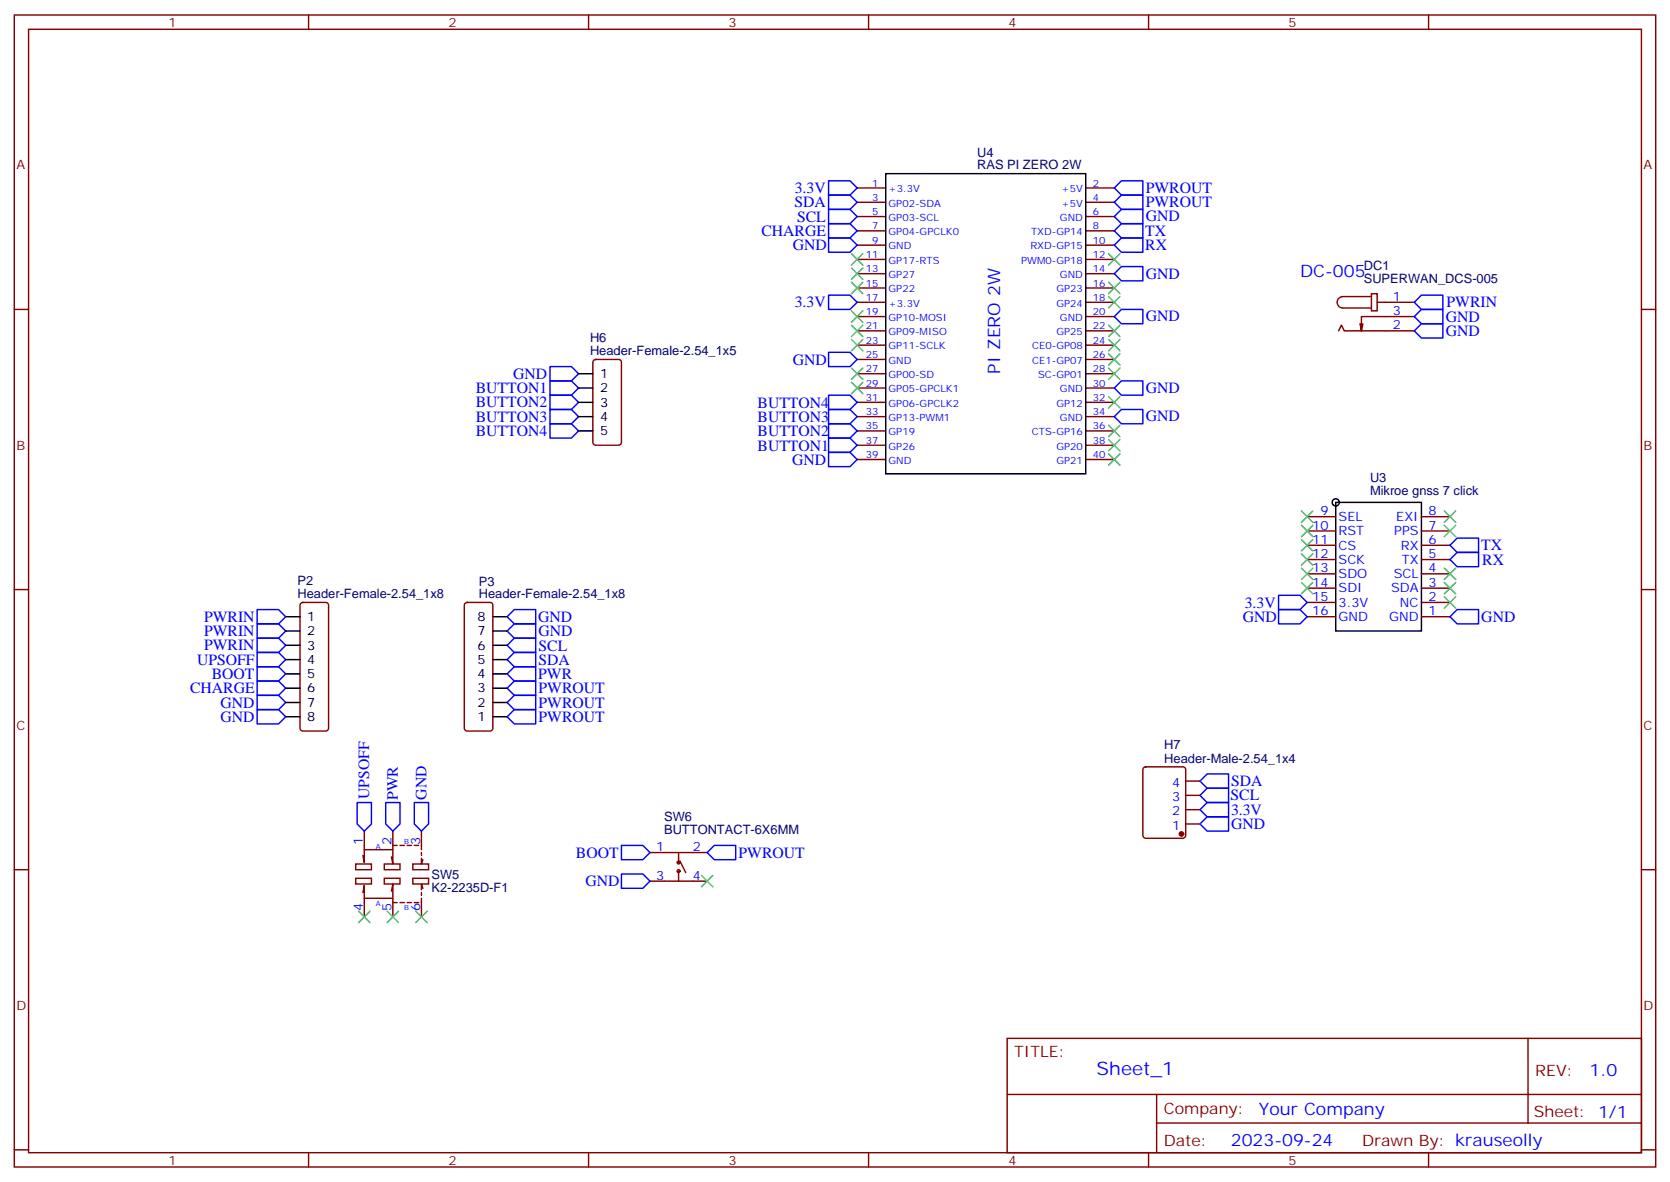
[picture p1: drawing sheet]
<svg xmlns="http://www.w3.org/2000/svg" width="412mm" height="292mm" viewBox="0 0 412 292" stroke-linecap="round" stroke-linejoin="round" font-family="sans-serif">
<g fill="none" stroke="#870000" stroke-width=".35">
<path d="M3.5 3.7h405.4v284.3h-405.4zM7.1 7.2h398.2v277.3h-398.2zM76.2 3.7v3.5M145.3 3.7v3.5M214.5 3.7v3.5M283.6 3.7v3.5M352.8 3.7v3.5M211.7 46.4h7M211.7 49.9h7M211.7 53.4h7M211.7 57h7M268.1 46.4h7.1"/>
<path d="M268.1 49.9h7.1M268.1 53.4h7.1M268.1 57h7.1M3.5 76.4h3.6M211.7 60.5h7M211.7 64h7M211.7 67.6h7M211.7 71.1h7M211.7 74.6h7M211.7 78.1h7M268.1 60.5h7.1M268.1 64h7.1"/>
<path d="M268.1 67.6h7.1M268.1 71.1h7.1M268.1 74.6h7.1M268.1 78.1h7.1M336.5 79.9l-.3 1.8M338.7 72.5h1.4v4.2h-1.4zM338.7 73.2h-7.1a1.41 1.41 0 0 0-1.4 1.4 1.41 1.41 0 0 0 1.4 1.4h7.1M340.1 74.6h9.1M349.2 78.1h-13v3.6l-.4-1.8M405.3 76.4h3.6M146.6 88.9l.5-.2h5.7a.71 .71 0 0 1 .7 .7v19.8a.76 .76 0 0 1-.7 .7h-5.7a.76 .76 0 0 1-.7-.7v-19.8zM211.7 81.7h7"/>
<path d="M211.7 85.2h7M211.7 88.7h7M211.7 92.3h7M211.7 95.8h7M211.7 99.3h7M268.1 81.7h7.1M268.1 85.2h7.1M268.1 88.7h7.1M268.1 92.3h7.1M268.1 95.8h7.1M268.1 99.3h7.1M330.6 81.7l.7-1.4 .7 1.4h17.2"/>
<path d="M211.7 102.8h7M211.7 106.4h7M211.7 109.9h7M211.7 113.4h7M268.1 102.8h7.1M268.1 106.4h7.1M268.1 109.9h7.1M268.1 113.4h7.1M322.8 127.5h7M322.8 131.1h7M322.8 134.6h7M322.8 138.1h7"/>
<path d="M351 127.5h7.1M351 131.1h7.1M351 134.6h7.1M351 138.1h7.1M3.5 145.5h3.6M74.3 148.9l.5-.2h5.6a.71 .71 0 0 1 .7 .7v30.3a.76 .76 0 0 1-.7 .7h-5.6a.76 .76 0 0 1-.7-.7v-30.3zM114.9 148.9l.5-.2h5.6a.71 .71 0 0 1 .7 .7v30.3a.76 .76 0 0 1-.7 .7h-5.6a.76 .76 0 0 1-.7-.7v-30.3zM322.8 141.6h7M322.8 145.2h7M322.8 148.7h7M322.8 152.2h7M351 141.6h7.1"/>
<path d="M351 145.2h7.1M351 148.7h7.1M351 152.2h7.1M405.3 145.5h3.6M282.5 189.5l.4-.2h9.2a.71 .71 0 0 1 .7 .7v16.2a.76 .76 0 0 1-.7 .7h-9.2a.76 .76 0 0 1-.7-.7v-16.2zM292.8 199.8h3.5M292.8 196.3h3.5M292.8 192.8h3.5M3.5 214.7h3.6M87.8 216.8h3.9v1.4h-3.9zM87.8 213.3h3.9v1.4h-3.9zM90 209.7v3.2l-.4-1.8"/>
<path d="M90 209.7h7M90 205.1v4.6M94.9 216.8h3.9v1.4h-3.9zM94.9 213.3h3.9v1.4h-3.9zM96.7 220l.3-1.8v4.6M97 208.7v4.6l-.3-1.8M97 208.7h1.1M97 205.1v3.6M98.8 208.7h1M100.5 208.7h1.1M102 216.8h3.8v1.4h-3.8zM102 213.3h3.8v1.4h-3.8z"/>
<path d="M102.3 208.7h1.1M104.1 211.8v1.5l.3-1.1M104.1 205.1v4.6M104.1 210.4v.7M104.4 219.3l-.3-1.1v1.4M160.5 210.4h14.1M160.5 217.5h14.1M167.6 210.4v2.5M167.6 215v2.5M167.9 212.5l1.4 2.9M292.8 203.4h3.5M405.3 214.7h3.6"/>
<path d="M89.6 220.3l.4-1.8v3.2M90 221.7h7M90 221.7v4.6M97 222.8h1.1M97 222.8v3.5M98.8 222.8h1M100.5 222.8h1.1M102.3 222.8h1.1M104.1 220.3v.7M104.1 221.7v4.6M248.7 256.3h156.6v28.2h-156.6zM377.3 256.3v20.9"/>
<path d="M248.7 270.1h156.5M285.6 277.2h119.6M285.6 270.1v14.2M3.5 283.8h3.6M76.2 284.5v3.5M145.3 284.5v3.5M214.5 284.5v3.5M283.6 284.5v3.5M352.8 284.5v3.5M405.3 283.8h3.6"/>
<circle cx="167.6" cy="212.9" r=".35"/>
<circle cx="167.6" cy="215" r=".35"/>
</g>
<g fill="none" stroke="#000" stroke-width=".35">
<path d="M218.7 42.9h49.4v74h-49.4zM142.9 92.3h3.5M142.9 95.8h3.5M142.9 99.3h3.5M142.9 102.8h3.5M142.9 106.4h3.5M329.8 124h21.2v31.8h-21.2zM70.6 152.2h3.5M70.6 155.8h3.5M70.6 159.3h3.5M121.7 152.2h3.5M121.7 155.8h3.5"/>
<path d="M121.7 159.3h3.5M70.6 162.8h3.5M70.6 166.3h3.5M70.6 169.9h3.5M70.6 173.4h3.5M70.6 176.9h3.5M121.7 162.8h3.5M121.7 166.3h3.5M121.7 169.9h3.5M121.7 173.4h3.5M121.7 176.9h3.5"/>
<circle cx="329.8" cy="124" r=".88"/>
</g>
<g fill="none" stroke="#00f" stroke-width=".35">
<path d="M204.6 44.6h5.3l1.8 1.8-1.8 1.8h-5.3zM204.6 48.2h5.3l1.8 1.7-1.8 1.8h-5.3zM204.6 51.7h5.3l1.8 1.7-1.8 1.8h-5.3zM204.6 58.7h5.3l1.8 1.8-1.8 1.8h-5.3zM204.6 55.2h5.3l1.8 1.8-1.8 1.7h-5.3zM275.2 53.4l1.7-1.7h5.3v3.5h-5.3zM275.2 57l1.7-1.8h5.3v3.5h-5.3zM275.2 46.4l1.7-1.8h5.3v3.6h-5.3zM275.2 49.9l1.7-1.7h5.3v3.5h-5.3zM204.6 72.8h5.3l1.8 1.8-1.8 1.8h-5.3zM275.2 60.5l1.7-1.8h5.3v3.6h-5.3zM275.2 78.1l1.7-1.7h5.3v3.5h-5.3z"/>
<path d="M275.2 67.6l1.7-1.8h5.3v3.5h-5.3zM349.2 74.6l1.8-1.8h5.3v3.6h-5.3zM349.2 78.1l1.8-1.7h5.3v3.5h-5.3zM135.8 90.5h5.3l1.8 1.8-1.8 1.7h-5.3zM135.8 94h5.3l1.8 1.8-1.8 1.7h-5.3zM135.8 97.5h5.3l1.8 1.8-1.8 1.8h-5.3zM204.6 87h5.3l1.8 1.7-1.8 1.8h-5.3zM204.6 97.5h5.3l1.8 1.8-1.8 1.8h-5.3zM275.2 95.8l1.7-1.8h5.3v3.5h-5.3zM349.2 81.7l1.8-1.8h5.3v3.5h-5.3zM135.8 101.1h5.3l1.8 1.7-1.8 1.8h-5.3zM135.8 104.6h5.3l1.8 1.8-1.8 1.7h-5.3z"/>
<path d="M204.6 111.7h5.3l1.8 1.7-1.8 1.8h-5.3zM204.6 108.1h5.3l1.8 1.8-1.8 1.8h-5.3zM204.6 104.6h5.3l1.8 1.8-1.8 1.7h-5.3zM204.6 101.1h5.3l1.8 1.7-1.8 1.8h-5.3zM275.2 102.8l1.7-1.7h5.3v3.5h-5.3zM358.1 134.6l1.7-1.8h5.3v3.5h-5.3zM358.1 138.1l1.7-1.8h5.3v3.6h-5.3zM63.5 157.5h5.3l1.8 1.8-1.8 1.7h-5.3zM63.5 154h5.3l1.8 1.8-1.8 1.7h-5.3zM63.5 150.5h5.3l1.8 1.7-1.8 1.8h-5.3zM125.2 159.3l1.8-1.8h5.3v3.5h-5.3zM125.2 152.2l1.8-1.7h5.3v3.5h-5.3z"/>
<path d="M127 154h5.3v3.5h-5.3l-1.8-1.7zM315.7 150.5h5.3l1.8 1.7-1.8 1.8h-5.3zM315.7 146.9h5.3l1.8 1.8-1.8 1.8h-5.3zM358.1 152.2l1.7-1.7h5.3v3.5h-5.3zM63.5 175.2h5.3l1.8 1.7-1.8 1.8h-5.3zM63.5 171.6h5.3l1.8 1.8-1.8 1.8h-5.3zM63.5 168.1h5.3l1.8 1.8-1.8 1.7h-5.3zM63.5 164.6h5.3l1.8 1.7-1.8 1.8h-5.3zM63.5 161h5.3l1.8 1.8-1.8 1.8h-5.3zM125.2 176.9l1.8-1.7h5.3v3.5h-5.3zM125.2 173.4l1.8-1.8h5.3v3.6h-5.3zM125.2 169.9l1.8-1.8h5.3v3.5h-5.3z"/>
<path d="M125.2 166.3l1.8-1.7h5.3v3.5h-5.3zM125.2 162.8l1.8-1.8h5.3v3.6h-5.3zM88.2 198.1h3.5v5.3l-1.7 1.7-1.8-1.7zM95.2 198.1h3.6v5.3l-1.8 1.7-1.8-1.7zM102.3 198.1h3.5v5.3l-1.7 1.7-1.8-1.7zM296.3 199.8l1.8-1.7h5.3v3.5h-5.3zM298.1 191h5.3v3.6h-5.3l-1.8-1.8zM298.1 194.6h5.3v3.5h-5.3l-1.8-1.8zM153.5 208.7h5.2l1.8 1.7-1.8 1.8h-5.2zM153.5 215.7h5.2l1.8 1.8-1.8 1.8h-5.2zM174.6 210.4l1.8-1.7h5.3v3.5h-5.3zM296.3 203.4l1.8-1.8h5.3v3.5h-5.3z"/>
</g>
<g fill="none" stroke="#3c3" stroke-width=".35">
<path d="M210.3 76.7l2.8 2.9M210.3 69.7l2.8 2.8M210.3 66.1l2.8 2.9M210.3 62.6l2.8 2.8M213.1 76.7l-2.8 2.9M213.1 69.7l-2.8 2.8M213.1 66.1l-2.8 2.9M213.1 62.6l-2.8 2.8M273.8 62.6l2.8 2.8M273.8 69.7l2.8 2.8M273.8 73.2l2.8 2.8M276.6 62.6l-2.8 2.8"/>
<path d="M276.6 69.7l-2.8 2.8M276.6 73.2l-2.8 2.8M210.3 94.4l2.8 2.8M210.3 90.8l2.8 2.9M210.3 83.8l2.8 2.8M210.3 80.3l2.8 2.8M213.1 94.4l-2.8 2.8M213.1 90.8l-2.8 2.9M213.1 83.8l-2.8 2.8M213.1 80.3l-2.8 2.8M273.8 80.3l2.8 2.8M273.8 83.8l2.8 2.8"/>
<path d="M273.8 87.3l2.8 2.8M273.8 90.8l2.8 2.9M273.8 97.9l2.8 2.8M276.6 80.3l-2.8 2.8M276.6 83.8l-2.8 2.8M276.6 87.3l-2.8 2.8M276.6 90.8l-2.8 2.9M276.6 97.9l-2.8 2.8M273.8 105l2.8 2.8M273.8 108.5l2.8 2.8M273.8 112l2.8 2.8M276.6 105l-2.8 2.8"/>
<path d="M276.6 108.5l-2.8 2.8M276.6 112l-2.8 2.8M321.4 136.7l2.8 2.8M321.4 133.2l2.8 2.8M321.4 129.6l2.8 2.9M321.4 126.1l2.8 2.8M324.2 136.7l-2.8 2.8M324.2 133.2l-2.8 2.8M324.2 129.6l-2.8 2.9M324.2 126.1l-2.8 2.8M356.7 126.1l2.8 2.8M356.7 129.6l2.8 2.9"/>
<path d="M359.5 126.1l-2.8 2.8M359.5 129.6l-2.8 2.9M321.4 143.8l2.8 2.8M321.4 140.2l2.8 2.9M324.2 143.8l-2.8 2.8M324.2 140.2l-2.8 2.9M356.7 140.2l2.8 2.9M356.7 143.8l2.8 2.8M356.7 147.3l2.8 2.8M359.5 140.2l-2.8 2.9M359.5 143.8l-2.8 2.8M359.5 147.3l-2.8 2.8"/>
<path d="M173.2 216.1l2.8 2.8M176 216.1l-2.8 2.8M88.5 224.9l2.9 2.8M91.4 224.9l-2.9 2.8M95.6 224.9l2.8 2.8M98.4 224.9l-2.8 2.8M102.7 224.9l2.8 2.8M105.5 224.9l-2.8 2.8"/>
</g>
<circle cx="291.7" cy="205.8" r=".53" fill="#870000" stroke="#870000" stroke-width=".35"/>
<text font-size="4.6" fill="#00f" x="270.8" y="265.3">Sheet_1</text>
<g font-size="4.2" fill="#00f">
<text x="321" y="68.3">DC-005</text>
<text x="246.9" y="92.3" transform="rotate(-90 246.9 92.3)">PI ZERO 2W</text>
<text x="392.5" y="265.6">1.0</text>
<text x="310.9" y="275.1">Your Company</text>
<text x="304" y="282.9">2023-09-24</text>
</g>
<g font-size="3.9" fill="#00f">
<text x="196.3" y="47.7">3.3V</text>
<text x="282.9" y="47.7">PWROUT</text>
<text x="196.2" y="51.2">SDA</text>
<text x="282.9" y="51.2">PWROUT</text>
<text x="188" y="58.2">CHARGE</text>
<text x="196.8" y="54.7">SCL</text>
<text x="282.8" y="58.2">TX</text>
<text x="282.9" y="54.6">GND</text>
<text x="195.8" y="61.8">GND</text>
<text x="282.8" y="61.7">RX</text>
<text x="282.9" y="68.8">GND</text>
<text x="196.3" y="75.9">3.3V</text>
<text x="357.2" y="75.9">PWRIN</text>
<text x="282.9" y="79.3">GND</text>
<text x="357" y="82.9">GND</text>
<text x="357" y="79.4">GND</text>
<text x="195.8" y="90">GND</text>
<text x="126.7" y="93.5">GND</text>
<text x="117.5" y="97">BUTTON1</text>
<text x="117.5" y="100.6">BUTTON2</text>
<text x="187.1" y="100.6">BUTTON4</text>
<text x="282.9" y="97">GND</text>
<text x="117.5" y="104.1">BUTTON3</text>
<text x="117.5" y="107.6">BUTTON4</text>
<text x="187.1" y="107.7">BUTTON2</text>
<text x="187.1" y="104.2">BUTTON3</text>
<text x="282.9" y="104">GND</text>
<text x="187.1" y="111.2">BUTTON1</text>
<text x="195.6" y="114.8">GND</text>
<text x="365.8" y="135.8">TX</text>
<text x="366" y="139.4">RX</text>
<text x="307.4" y="150">3.3V</text>
<text x="50.4" y="153.5">PWRIN</text>
<text x="132.9" y="153.5">GND</text>
<text x="306.9" y="153.5">GND</text>
<text x="365.8" y="153.6">GND</text>
<text x="50.4" y="160.5">PWRIN</text>
<text x="50.4" y="157">PWRIN</text>
<text x="133" y="160.6">SCL</text>
<text x="133" y="157">GND</text>
<text x="48.7" y="164.1">UPSOFF</text>
<text x="52.3" y="167.6">BOOT</text>
<text x="132.9" y="167.6">PWR</text>
<text x="133" y="164.1">SDA</text>
<text x="46.9" y="171.1">CHARGE</text>
<text x="133" y="171.1">PWROUT</text>
<text x="54.4" y="178.2">GND</text>
<text x="54.4" y="174.6">GND</text>
<text x="133" y="178.2">PWROUT</text>
<text x="133" y="174.7">PWROUT</text>
<text x="91.2" y="197.2" transform="rotate(-90 91.2 197.2)">UPSOFF</text>
<text x="98.2" y="197.5" transform="rotate(-90 98.2 197.5)">PWR</text>
<text x="105.3" y="197.4" transform="rotate(-90 105.3 197.4)">GND</text>
<text x="303.9" y="197.6">SCL</text>
<text x="304" y="194">SDA</text>
<text x="304" y="201.1">3.3V</text>
<text x="304" y="204.6">GND</text>
<text x="142.2" y="211.7">BOOT</text>
<text x="182.4" y="211.7">PWROUT</text>
<text x="144.6" y="218.7">GND</text>
</g>
<g font-size="3.9" fill="#800">
<text x="250.5" y="260.9">TITLE:</text>
<text x="379.1" y="265.6">REV:</text>
<text x="287.4" y="275.1">Company:</text>
<text x="378.7" y="275.7">Sheet: 1/1</text>
<text x="287.4" y="282.8">Date:</text>
<text x="336.4" y="282.8">Drawn By: krauseolly</text>
</g>
<g font-size="3.2" fill="#800">
<text x="41.6" y="6.7">1</text>
<text x="110.8" y="6.7">2</text>
<text x="179.9" y="6.7">3</text>
<text x="249.1" y="6.7">4</text>
<text x="318.2" y="6.7">5</text>
<text x="4.1" y="41.8">A</text>
<text x="405.9" y="41.8">A</text>
<text x="4.1" y="110.9">B</text>
<text x="405.9" y="110.9">B</text>
<text x="4.1" y="180.1">C</text>
<text x="405.9" y="180.1">C</text>
<text x="4.1" y="249.2">D</text>
<text x="405.9" y="249.2">D</text>
<text x="41.6" y="287.5">1</text>
<text x="110.8" y="287.5">2</text>
<text x="179.9" y="287.5">3</text>
<text x="249.1" y="287.5">4</text>
<text x="318.2" y="287.5">5</text>
</g>
<g font-size="3.2" fill="#000080">
<text x="241.3" y="41.8">RAS PI ZERO 2W</text>
<text x="241.3" y="38.6">U4</text>
<text x="336.8" y="69.8">SUPERWAN_DCS-005</text>
<text x="336.8" y="66.7">DC1</text>
<text x="145.7" y="87.7">Header-Female-2.54_1x5</text>
<text x="145.7" y="84.4">H6</text>
<text x="338.3" y="118.9">U3</text>
<text x="338.3" y="122.1">Mikroe gnss 7 click</text>
<text x="73.5" y="147.6">Header-Female-2.54_1x8</text>
<text x="73.5" y="144.5">P2</text>
<text x="118.3" y="147.6">Header-Female-2.54_1x8</text>
<text x="118.3" y="144.5">P3</text>
<text x="287.5" y="185">H7</text>
<text x="287.5" y="188.2">Header-Male-2.54_1x4</text>
<text x="164" y="202.7">SW6</text>
<text x="164" y="205.8">BUTTONTACT-6X6MM</text>
<text x="106.5" y="220">K2-2235D-F1</text>
<text x="106.5" y="216.9">SW5</text>
</g>
<g font-size="3.2" fill="#00f">
<text x="344" y="74.3">1</text>
<text x="344" y="77.8">3</text>
<text x="344" y="81.3">2</text>
<text x="324.1" y="130.7">10</text>
<text x="326.1" y="127.2">9</text>
<text x="330.6" y="128.6">SEL</text>
<text x="344.8" y="128.6">EXI</text>
<text x="352.8" y="130.7">7</text>
<text x="352.8" y="127.2">8</text>
<text x="324.1" y="134.2">11</text>
<text x="324.1" y="137.8">12</text>
<text x="330.6" y="132.1">RST</text>
<text x="330.6" y="135.6">CS</text>
<text x="344.3" y="132.1">PPS</text>
<text x="345.9" y="135.6">RX</text>
<text x="352.8" y="137.8">5</text>
<text x="352.8" y="134.2">6</text>
<text x="324.1" y="141.3">13</text>
<text x="330.6" y="139.2">SCK</text>
<text x="330.6" y="142.7">SDO</text>
<text x="344.2" y="142.7">SCL</text>
<text x="346.2" y="139.2">TX</text>
<text x="352.8" y="141.3">4</text>
<text x="324.1" y="144.8">14</text>
<text x="324.1" y="148.3">15</text>
<text x="330.6" y="146.2">SDI</text>
<text x="330.6" y="149.8">3.3V</text>
<text x="343.5" y="146.2">SDA</text>
<text x="345.7" y="149.8">NC</text>
<text x="352.8" y="148.3">2</text>
<text x="352.8" y="144.8">3</text>
<text x="324.1" y="151.9">16</text>
<text x="330.6" y="153.3">GND</text>
<text x="343" y="153.3">GND</text>
<text x="352.8" y="151.9">1</text>
<text x="289.5" y="197.7">3</text>
<text x="289.5" y="194.2">4</text>
<text x="289.5" y="201.3">2</text>
<text x="89.6" y="208.7" transform="rotate(-90 89.6 208.7)">1</text>
<text x="96.7" y="208.7" transform="rotate(-90 96.7 208.7)">2</text>
<text x="103.7" y="208.7" transform="rotate(-90 103.7 208.7)">3</text>
<text x="289.5" y="204.8">1</text>
<text x="162" y="210.1">1</text>
<text x="171.1" y="210.1">2</text>
<text x="162" y="217.1">3</text>
<text x="171.1" y="217.1">4</text>
<text x="89.6" y="224.8" transform="rotate(-90 89.6 224.8)">4</text>
<text x="96.7" y="224.8" transform="rotate(-90 96.7 224.8)">5</text>
<text x="103.7" y="224.8" transform="rotate(-90 103.7 224.8)">6</text>
</g>
<g font-size="3.2">
<text x="148.2" y="93.3">1</text>
<text x="148.2" y="96.8">2</text>
<text x="148.2" y="100.4">3</text>
<text x="148.2" y="103.9">4</text>
<text x="148.2" y="107.4">5</text>
<text x="75.8" y="153.3">1</text>
<text x="117.9" y="153.3">8</text>
<text x="75.8" y="156.8">2</text>
<text x="75.8" y="160.3">3</text>
<text x="117.9" y="160.3">6</text>
<text x="117.9" y="156.8">7</text>
<text x="75.8" y="163.9">4</text>
<text x="75.8" y="167.4">5</text>
<text x="117.9" y="167.4">4</text>
<text x="117.9" y="163.9">5</text>
<text x="75.8" y="170.9">6</text>
<text x="117.9" y="170.9">3</text>
<text x="75.8" y="174.4">7</text>
<text x="75.8" y="178">8</text>
<text x="117.9" y="178">1</text>
<text x="117.9" y="174.4">2</text>
</g>
<g font-size="2.5" fill="#00f">
<text x="215.4" y="46">1</text>
<text x="219.4" y="47.4">+3.3V</text>
<text x="262.1" y="47.4">+5V</text>
<text x="269.9" y="46">2</text>
<text x="215.4" y="49.6">3</text>
<text x="215.4" y="53.1">5</text>
<text x="219.4" y="51">GP02-SDA</text>
<text x="262.1" y="51">+5V</text>
<text x="269.9" y="49.6">4</text>
<text x="269.9" y="53.1">6</text>
<text x="215.4" y="56.6">7</text>
<text x="219.4" y="54.5">GP03-SCL</text>
<text x="219.4" y="58">GP04-GPCLK0</text>
<text x="254.6" y="58">TXD-GP14</text>
<text x="261.7" y="54.5">GND</text>
<text x="269.9" y="56.6">8</text>
<text x="213.8" y="63.7">11</text>
<text x="215.4" y="60.1">9</text>
<text x="219.4" y="61.6">GND</text>
<text x="219.4" y="65.1">GP17-RTS</text>
<text x="252.2" y="65.1">PWM0-GP18</text>
<text x="254.4" y="61.6">RXD-GP15</text>
<text x="269.9" y="60.1">10</text>
<text x="269.9" y="63.7">12</text>
<text x="213.8" y="67.2">13</text>
<text x="213.8" y="70.7">15</text>
<text x="219.4" y="68.6">GP27</text>
<text x="261.7" y="68.6">GND</text>
<text x="269.9" y="67.2">14</text>
<text x="269.9" y="70.7">16</text>
<text x="213.8" y="74.3">17</text>
<text x="213.8" y="77.8">19</text>
<text x="219.4" y="72.1">GP22</text>
<text x="219.4" y="75.7">+3.3V</text>
<text x="260.9" y="72.1">GP23</text>
<text x="260.9" y="75.7">GP24</text>
<text x="269.9" y="74.3">18</text>
<text x="269.9" y="77.8">20</text>
<text x="213.8" y="81.3">21</text>
<text x="219.4" y="79.2">GP10-MOSI</text>
<text x="219.4" y="82.7">GP09-MISO</text>
<text x="260.9" y="82.7">GP25</text>
<text x="261.7" y="79.2">GND</text>
<text x="269.9" y="81.3">22</text>
<text x="213.8" y="84.8">23</text>
<text x="213.8" y="88.4">25</text>
<text x="219.4" y="86.3">GP11-SCLK</text>
<text x="219.4" y="89.8">GND</text>
<text x="254.9" y="86.3">CE0-GP08</text>
<text x="254.9" y="89.8">CE1-GP07</text>
<text x="269.9" y="84.8">24</text>
<text x="269.9" y="88.4">26</text>
<text x="213.8" y="91.9">27</text>
<text x="213.8" y="95.4">29</text>
<text x="219.4" y="93.3">GP00-SD</text>
<text x="256.3" y="93.3">SC-GP01</text>
<text x="269.9" y="91.9">28</text>
<text x="269.9" y="95.4">30</text>
<text x="213.8" y="99">31</text>
<text x="219.4" y="96.8">GP05-GPCLK1</text>
<text x="219.4" y="100.4">GP06-GPCLK2</text>
<text x="260.9" y="100.4">GP12</text>
<text x="261.7" y="96.8">GND</text>
<text x="269.9" y="99">32</text>
<text x="213.8" y="102.5">33</text>
<text x="213.8" y="106">35</text>
<text x="219.4" y="103.9">GP13-PWM1</text>
<text x="219.4" y="107.4">GP19</text>
<text x="254.8" y="107.4">CTS-GP16</text>
<text x="261.7" y="103.9">GND</text>
<text x="269.9" y="102.5">34</text>
<text x="269.9" y="106">36</text>
<text x="213.8" y="109.5">37</text>
<text x="213.8" y="113.1">39</text>
<text x="219.4" y="110.9">GP26</text>
<text x="260.9" y="110.9">GP20</text>
<text x="269.9" y="109.5">38</text>
<text x="269.9" y="113.1">40</text>
<text x="219.4" y="114.5">GND</text>
<text x="260.9" y="114.5">GP21</text>
</g>
<g font-size="1.8" fill="#00f">
<text x="92.8" y="209.5">A</text>
<text x="99.8" y="208.3">B</text>
<text x="92.8" y="223.6">A</text>
<text x="99.8" y="224.5">B</text>
</g>
</svg>
